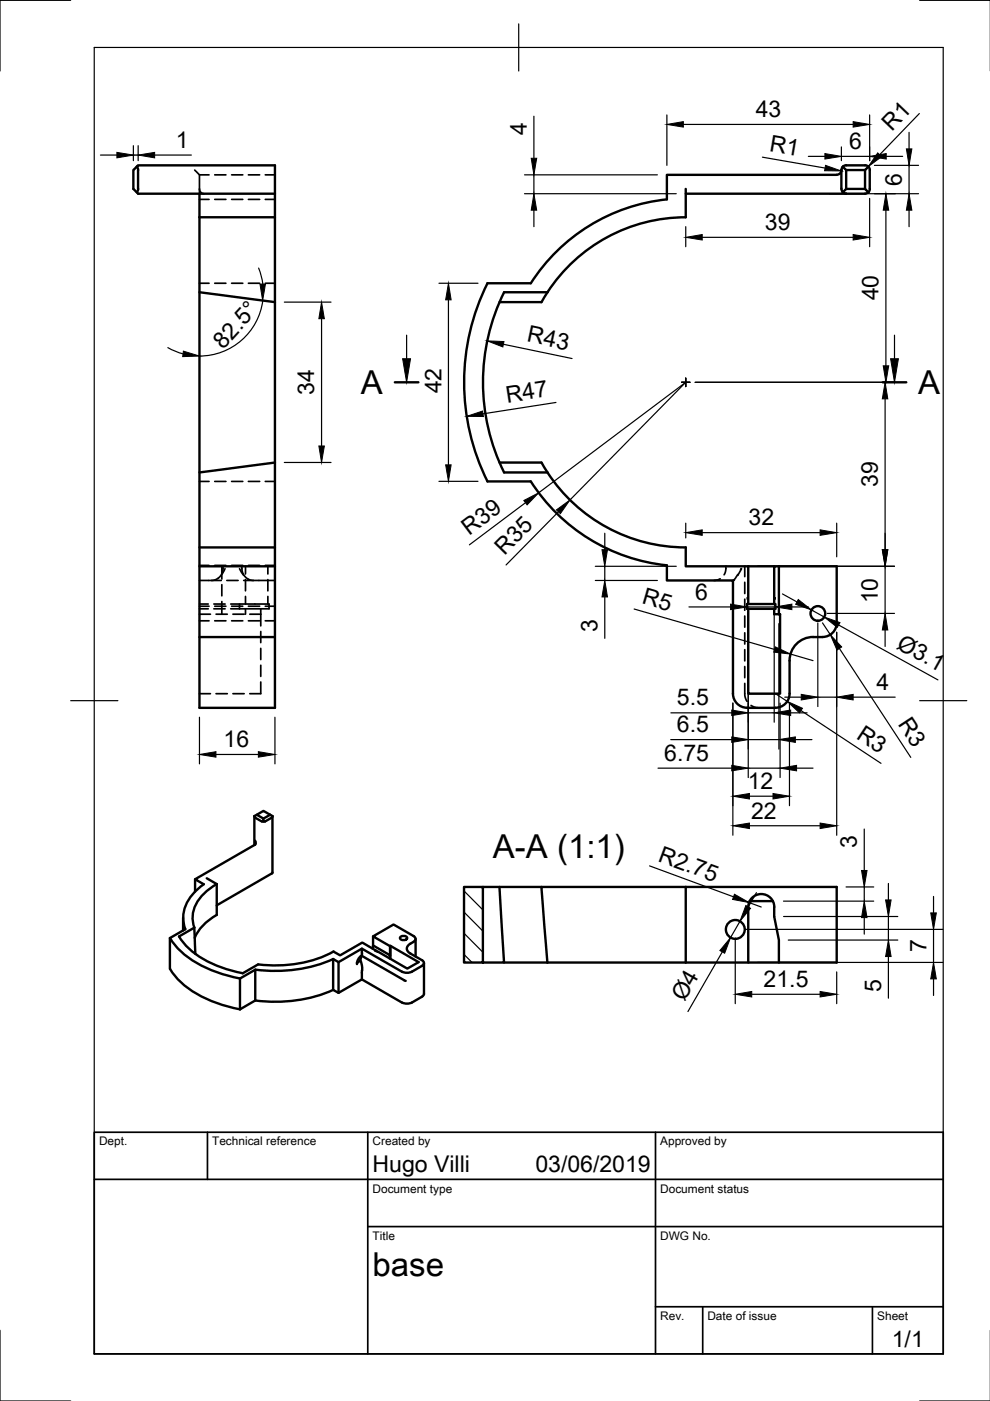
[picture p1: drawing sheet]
<svg xmlns="http://www.w3.org/2000/svg" width="210mm" height="297mm" viewBox="0 0 210 297" stroke-linecap="round" stroke-linejoin="round" font-family="sans-serif">
<!-- layer: Visible -->
<g fill="none" stroke="#000" stroke-width=".51">
<path d="M29 35.4l-.7 .7v4l1 1h29M29 35.4l.3-.3h29v115h-16v-104M29 35.3l.3 .7M29.3 36.1v4M178.4 36.1v4M178.4 36a1.01 1.01 0 0 1-1 1l-36 .1v5.2M178.7 35.4l.7 .7v4M178.7 35.3l.5-.2 4.2-.1 .7 .3 .3 .7v4.1M178.7 35.3l-.3 .7M179.4 36.1h4M183.4 36.1v4M184.1 35.4l-.7 .7"/>
<path d="M29.3 40l-.3 .8M42.3 41.1v5M42.3 46.1h16M141.4 42.3a39.1 39.1 0 0 0-28.9 17.8h-9.1a47.1 47.1 0 0 0-.1 42h9.2a39 39 0 0 0 28.9 17.8M145.4 40.1v6a35 35 0 0 0-29.3 15.9M145.4 41.1h38M178.4 40l.3 .8M178.7 40.8l.7 .2M179.4 40.1h4l.7 .7M179.4 40.1l-.7 .7M184.4 40l-.3 .8-.7 .2M42.3 62l16 2.1"/>
<path d="M105.9 64.1h8.9M116.1 62h-9.2a43 43 0 0 0 0 38.2h9.2M116.1 62l-1.3 2.1M58.3 98.1l-16 2.1M105.9 98.1h8.9l1.3 2.1M42.3 116.1h16M116.1 100.2a35 35 0 0 0 29.3 15.9v4h13.2v8h-.2v1h.3M141.4 119.9v3.2h14v24M42.3 120.1h16M42.3 135.1h16M158.6 120.1h5.5M158.6 128.1h5.5"/>
<path d="M158.7 129.1h5.4M164.1 128.1h.3v1h-.3v1.1h1.3v16.9h-6.8v-18M165.1 120.1h-1v8M165.1 120.1v10.1M165.1 120.1h12.3v12M177.4 132.1a2.99 2.99 0 0 1-3 3 6.7 6.7 0 0 0-5.2 1.1 5 5 0 0 0-1.8 3.9v7M167.4 147.1a2.99 2.99 0 0 1-3 3h-6a3 3 0 0 1-3-3M53.9 173l.2 .4M54.1 173.4l1.4 .8 .4-.1M54.1 178.2l.1 .7-.1 .2-12.7 7.3 1.8 1.1a8.9 8.9 0 0 0-4.3 7.7l.4 1.8-3.3 1.9M54.4 172.7l1.5-.8 1.4 .8M55.9 174.1v-.5l-1.5-.9-.5 .3v6.2"/>
<path d="M55.9 174.1l.3 .1M57.3 172.7l-1.4 .9M57.3 172.7l.5 .3M57.6 173.4l-1.4 .8M57.8 173l-.1 12.1-11.7 6.8M57.8 173l-.2 .4M36 198.9v6.5M36.1 198.9a18.5 18.5 0 0 0 10.2 7.3l4.6 1.3M38.8 194.6v2.7M41.4 186.4v2.6M43.8 186.2l2.2 1.2M46 187.4v6.6a10.4 10.4 0 0 0-4.7 4.8"/>
<path d="M46 187.4a9.2 9.2 0 0 0-5.1 6.5v1.9l.3 .9M79.1 198.5v2M85 198.6l.3-.1a.77 .77 0 0 1 1 .5 .86 .86 0 0 1-1.5-.2zM88.1 199.1v3.7M102.4 188.1h12.4M105.9 188.1l1 16h-4.5v-16h-4v16h4M145.4 188.1h-30.6l1.3 16M145.4 188.1h32v16h-32M145.4 188.1v16M158.9 191.1h5M36.1 205.4a18.5 18.5 0 0 0 10.2 7.4l4.6 1.2M41.4 202.3l-.2-5.6-3.2 1.9a17 17 0 0 0 9.3 6.6l4.2 1.1 3.2-1.8"/>
<path d="M50.9 207.5l3.2-1.9v6.5l-3.2 1.9M50.9 207.5v6.5M54.7 204.5a27 27 0 0 0 16-2.8l1.4 .9 4.7-2.8 9.6 5.6 2.4-1.4-9.7-5.5 4.3-2.5 4.3 2.5a.64 .64 0 0 1 .4 .6 .64 .64 0 0 1-.4 .6 1.64 1.64 0 0 0-1.4 1.8l.7 .6 2.7 1.7 .2 .5-.4 .5M70.6 203.3v6.6M70.6 203.3l1.2 .7M70.7 203.3a30.7 30.7 0 0 1-16.5 2.3M70.7 209.9a30.7 30.7 0 0 1-16.5 2.2M71.8 204l4.9-2.9 8.5 4.9M71.8 204v6.5M76.5 203.7l.3 1.4-.1 1.2M76.5 202.7l-.1 .9-.7 .6M76.6 202.6l9.4 5.4"/>
<path d="M76.7 201.1v1M76.7 202.1v.5l-.5 .4-.4 .6-.1 .8M76.7 206.3v1.4M79 201.1l.1-.6 3.6 2-.1 .7M79.6 201.5v.1M82.7 200.6v1.9M82.8 200.5v2.8M85.2 206a2.33 2.33 0 0 0 2.1 0M89.5 204.8l-2.2 1.2M89.9 204.2l-.1 6.7-.3 .4-2.2 1.2a2.33 2.33 0 0 1-2.1 0l-8.5-4.8-4.9 2.8-1.2-.6M106.9 204.1h9.2M116.1 204.1h29.3"/>
<path d="M158.6 204.1v-11.8a2.76 2.76 0 0 1 2.8-2.7 2.76 2.76 0 0 1 2.8 2.7l-.1 2 1 5v4.8"/>
<circle cx="173.4" cy="130.1" r="1.56"/>
<circle cx="155.9" cy="197.1" r="2"/>
</g>
<!-- layer: Hidden -->
<g fill="none" stroke="#000" stroke-width=".36">
<path d="M41.3 36.1l1 1v3M42.3 37.1h2M45.5 37.1h2.4M49.1 37.1h2.4M52.7 37.1h2.4M56.2 37.1h2.1M42.3 40.1a1.01 1.01 0 0 0 1 1M42.3 40.1v1M42.3 42.3h2M45.5 42.3h2.4M49.1 42.3h2.4M52.7 42.3h2.4"/>
<path d="M56.2 42.3h2.1M42.3 60.1h2M45.5 60.1h2.4M49.1 60.1h2.4M52.7 60.1h2.4M56.2 60.1h2.1M42.3 102.1h2M42.3 119.9h2M45.5 102.1h2.4M45.5 119.9h2.4M49.1 102.1h2.4M49.1 119.9h2.4"/>
<path d="M52.7 102.1h2.4M52.7 119.9h2.4M56.2 102.1h2.1M56.2 119.9h2.1M42.3 128.1h1.9M42.3 129.1h1.9M42.3 130.2h2.3M42.3 128.5h2M42.3 131.6h2M44.8 123.1h2.1M45.3 128.1h2.4M45.3 129.1h2.4"/>
<path d="M45.5 128.5h2.4M45.5 131.6h2.4M45.8 130.2h2.4M46.3 122.6l-1.3 .5h-2.7M47 120.1v2.7M47 124v2.3M47 127.5v2.7M47.3 120.1v.9l-.3 .7-.8 .9M47.7 120.6l-.6 1.1M48.1 123.1h2.4M48.9 128.1h8.1v1h-1.7M48.9 129.1h1.9"/>
<path d="M49.1 128.5h2.4M49.1 131.6h2.4M49.4 130.2h2.4M50.8 120.6l.8 1.4M50.8 129.1h4.5v1.1M50.8 128.1v1M51.3 120.1v.9l.3 .8 1 1M51.7 123.1h2.1M52 120.1v1.6M52 122.9v2.4M52 126.5v1.6M52 129.1v1.1"/>
<path d="M52.5 122.7l1.1 .4h4.7M52.7 128.5h2.4M52.7 131.6h2.4M53 130.2h2.3M55.3 130.2v2.5M55.3 133.9v2.4M55.3 137.5v2.3M56.2 128.5h2.1M56.2 131.6h2.1M56.8 120.1v1.6M56.8 122.9v2.4M56.8 126.5v1.6"/>
<path d="M152.7 122.7l-1.3 .4M153.9 120.1v.9l-.4 .9M155.7 123l-.3 .1M156.4 121.8l-1 1.3M157.1 120.6l-.1 .2M157.2 120.6l-.8 1.4M157.9 120.1v2.2M157.9 123.5v2.3M157.9 127v2.4M157.9 130.6v2.4M157.9 134.2v2.4M157.9 137.7v2.4"/>
<path d="M42.3 147.1h2.3M45.8 147.1h2.4M49.4 147.1h2.4M55.3 141v2.4M55.3 144.6v2.5h-2.3M157.9 144.9a5.9 5.9 0 0 0 .3 3.5l.2 .3M157.9 141.3v2.4M159.2 149.6l.8 .3 .9 .2"/>
</g>
<!-- layer: Border -->
<path d="M15 .1h-15v15M20 10.1h180v276.9h-180zM110 5.1v10M195 .1h15M15 148.6h10M195 148.6h10M0 282.1v14.9h15M195 297h15" fill="none" stroke="#000" stroke-width=".25"/>
<!-- layer: TitleBlock -->
<path d="M20 240.1h180v46.9h-180zM20 250h180M44 240.1v9.9M78 240.1v46.9M139 240.1v46.9M78 260.1h122M139 277.1h61M149 277.1v9.9M185 277.1v9.9" fill="none" stroke="#000" stroke-width=".36"/>
<!-- layer: Center Lines -->
<path d="M144.5 81.1h1.8M145.4 80.2v1.8" fill="none" stroke="#000" stroke-width=".25"/>
<!-- layer: Dimensions -->
<g fill="none" stroke="#000" stroke-width=".25">
<path d="M21.3 32.9h3.5M28.3 30.9v3.2M28.3 32.9h1M29.3 30.9v3.2M32.8 32.9h7.8M111.2 37.1h28.2M113.2 24.6v9M113.2 37.1v4M141.4 24.4v10.7M144.9 26.4h36M161.6 33.3l13.3 2.3M171.4 33.2h3.5"/>
<path d="M178.4 31.1v3M178.4 33.2h6M184.1 35.3l-.7 .8M184.4 24.4v9.7M185.4 35.1h9.4M187.9 33.2h3.5M192.7 28.1v3.5M192.7 35.1v6M194.9 24.1l-8.4 8.7M54.8 56.8l.6 1.7 .3 1.7M111.2 41.1h32.2M113.2 44.6v3.5"/>
<path d="M145.4 48.1v4.2M148.9 50.3h32M175.9 41.1h18.9M184.4 42.1v10.2M187.8 44.6v33M192.7 44.6v3.5M35.6 73.7l1.6 .8 1.6 .5M55.7 63.7a13.5 13.5 0 0 1-13.4 11.8M60.3 64.1h9.9M68.2 67.6v27M93.1 60.1h8.2M95.1 63.6v35"/>
<path d="M106.7 73l14.6 3M60.3 98.1h9.9M117.9 85.3l-15.5 2.4M147.4 81.1h42.4M187.7 84.6v32M93.1 102.1h8.2M111.4 106.6l-11.9 8.9M114.2 104.5l31.2-23.4-24.6 24.9M118.4 108.5l-11.1 11.3M128.2 113.1v3.5M145.4 110.9v3.2M148.9 112.9h25"/>
<path d="M177.4 110.9v7.2M126.2 120.1h17.2M126.2 123.1h13.2M128.2 120.1v3M128.2 126.6v8.7M134.5 129.1l29.7 8.6M146.1 128.7h8.8M158.4 126.7v.3M158.4 128.7h6M158.6 130.1v34.8M160.6 120.1h29.1M164.1 130.1v23"/>
<path d="M164.4 126.7v.3M165.1 132.2v26.6M165.9 125.9l3.1 1.7M167.6 138.7l4.8 1.4M167.9 128.7h3.5M172 129.3l2.8 1.5M173.4 132.1v17.7M174.4 132.1l1.6 2.5M175.4 130.1h14.3M177.4 134.1v43M177.8 132.5l21.1 11.7M178 137.5l15.1 23.1"/>
<path d="M187.7 120.1v10M187.7 133.6v3.5M42.3 152.1v9.9M45.8 160h9M58.3 152.1v9.9M142.2 156.8h13M142.2 151.1h13M155.4 149.1v28M158.6 156.8h6.5M158.6 151.1h5.5M164.4 147.1l2.5 1.6M165.4 149.1v15.8"/>
<path d="M166.4 147.8h3.5M167.4 149.1v21.7M167.6 151.1h3.5M168.6 156.8h3.5M169.8 150.7l17 11.1M173.4 147.8h4M180.9 147.8h8.9M139.5 162.9h15.7M158.6 162.9h6.8M158.9 175.1h15M158.9 168.8h5M168.9 162.9h3.5"/>
<path d="M183.2 175.8v8.8M137.7 183.6l17.8 6.5M155.9 199.1v13.7M156.9 195.3l-2 3.5M157.9 197h42M158.8 191.4l2.6 .9M160.4 189.3l-1.8 3M166.1 191.1h19.2M166.1 194.3h24.3M167.1 199.3h23.3M179.4 188.1h5.9M183.2 188.1v3"/>
<path d="M183.2 194.5v3.6M188.4 187.3v3.5M188.4 194.3v5M197.9 190.1v3.5M197.9 197v7.1M153.1 201.8l-7.2 12.7M159.4 210.8h14.5M160.6 204.1h39.3M177.4 206.1v6.7M188.4 202.8v8.8M197.9 207.5v3.6"/>
</g>
<g fill="#000" stroke="#000" stroke-width=".21">
<path d="M24.8 32.3l3.5 .6-3.5 .6zM29.3 32.9l3.5-.6v1.2zM112.6 33.6h1.2l-.6 3.5zM141.4 26.4l3.5-.6v1.2zM174.9 32.6l3.5 .6-3.5 .5zM175 35.1l3.4 1.1h-3.6zM180.9 25.8l3.5 .6-3.5 .6zM186.1 32.4l.8 .8-2.8 2.1zM184.4 33.2l3.5-.6v1.1zM192.2 31.6h1.1l-.6 3.5zM113.2 41.1l.6 3.5h-1.2zM145.4 50.3l3.5-.6v1.2z"/>
<path d="M180.9 49.7l3.5 .6-3.5 .6zM187.8 41.1l.6 3.5h-1.1zM192.7 41.1l.6 3.5h-1.1zM38.9 74.5l3.4 1-3.6 .1zM55.1 60.2h1.2l-.6 3.5zM68.2 64.1l.6 3.5h-1.2zM95.1 60.1l.6 3.5h-1.2zM103.3 72.3l3.5 .1-.2 1.2zM187.3 77.6h1.1l-.6 3.5zM67.6 94.6h1.2l-.6 3.5zM94.5 98.6h1.2l-.6 3.5zM99 88.3l3.3-1.1 .2 1.1z"/>
<path d="M187.7 81.1l.5 3.5h-1.1zM111.1 106.1l3.1-1.6-2.4 2.5zM118 108.1l2.8-2.1-2 2.9zM127.6 116.6h1.2l-.6 3.5zM145.4 112.9l3.5-.6v1.2zM173.9 112.3l3.5 .6-3.5 .6zM187.1 116.6h1.1l-.5 3.5zM128.2 123.1l.6 3.5h-1.2zM154.9 128.1l3.5 .6-3.5 .6zM164.4 137.1l3.2 1.6-3.5-.4zM164.4 128.7l3.5-.6v1.2zM169.2 127.1l2.8 2.2-3.3-1.2z"/>
<path d="M174.8 130.8l3.3 1.2-.6 1zM176 134.6l2.5 2.6-1 .6zM187.7 130.1l.5 3.5h-1.1zM42.3 160l3.5-.6v1.1zM54.8 159.4l3.5 .6-3.5 .5zM155.2 156.2l3.4 .6-3.4 .6zM155.2 150.5l3.4 .6-3.4 .6zM164.1 151.1l3.5-.6v1.2zM165.1 156.8l3.5-.6v1.2zM169.9 147.2l3.5 .6-3.5 .6zM166.9 148.7l3.2 1.5-.6 .9zM177.4 147.8l3.5-.6v1.2z"/>
<path d="M155.2 162.3l3.4 .6-3.4 .5zM155.4 175.1l3.5-.6v1.2zM155.4 168.8l3.5-.6v1.2zM163.9 168.2l3.5 .6-3.5 .6zM165.4 162.9l3.5-.6v1.1zM173.9 174.5l3.5 .6-3.5 .6zM155.7 189.6l3.1 1.8-3.5-.7zM158.1 192l1 .6-2.2 2.7zM183.2 191.1l.6 3.4h-1.1zM182.7 184.6h1.1l-.6 3.5zM187.8 190.8h1.1l-.5 3.5zM197.3 193.6h1.2l-.6 3.4z"/>
<path d="M154.9 198.8l-1.3 3.3-1-.6zM155.9 210.8l3.5-.6v1.2zM173.9 210.2l3.5 .6-3.5 .6zM188.4 199.3l.5 3.5h-1.1zM197.9 204.1l.6 3.4h-1.2z"/>
</g>
<!-- layer: Hatching -->
<path d="M98.4 188.9l4 4M98.4 193.4l4 4M98.4 197.9l4 4M102 188.1l.4 .3M98.4 202.4l1.7 1.7" fill="none" stroke="#000" stroke-width=".25"/>
<!-- layer: Annotations -->
<path d="M83.7 81.1h5M187.2 81.1h5" fill="none" stroke="#000" stroke-width=".51"/>
<path d="M86.2 71.1v5M189.7 71.1v5" fill="none" stroke="#000" stroke-width=".25"/>
<path d="M85.4 76.1h1.6l-.8 5zM188.8 76.1h1.7l-.8 5z" fill="#000" stroke="#000" stroke-width=".21"/>
<g font-size="7">
<text x="76.5" y="83.6">A</text>
<text x="194.6" y="83.6">A</text>
<text x="104.5" y="181.8">A-A (1:1)</text>
<text x="79" y="270.6">base</text>
</g>
<g font-size="4.9">
<text x="111.7" y="28.6" transform="rotate(-90 111.7 28.6)">4</text>
<text x="160.3" y="24.8">43</text>
<text x="189.1" y="28" transform="rotate(-46 189.1 28)">R1</text>
<text x="37.3" y="31.4">1</text>
<text x="163" y="32" transform="rotate(10 163 32)">R1</text>
<text x="180" y="31.6">6</text>
<text x="191.2" y="39.4" transform="rotate(-90 191.2 39.4)">6</text>
<text x="162.2" y="48.8">39</text>
<text x="186.3" y="63.7" transform="rotate(-90 186.3 63.7)">40</text>
<text x="47.3" y="74.2" transform="rotate(-48 47.3 74.2)">82.5°</text>
<text x="111.6" y="72.4" transform="rotate(12 111.6 72.4)">R43</text>
<text x="66.6" y="83.8" transform="rotate(-90 66.6 83.8)">34</text>
<text x="93.6" y="83.4" transform="rotate(-90 93.6 83.4)">42</text>
<text x="107.5" y="85.4" transform="rotate(-9 107.5 85.4)">R47</text>
<text x="186.1" y="103.3" transform="rotate(-90 186.1 103.3)">39</text>
<text x="99.5" y="113.6" transform="rotate(-37 99.5 113.6)">R39</text>
<text x="158.7" y="111.4">32</text>
<text x="107" y="117.9" transform="rotate(-45 107 117.9)">R35</text>
<text x="136" y="127.9" transform="rotate(16 136 127.9)">R5</text>
<text x="147.4" y="127.1">6</text>
<text x="186.1" y="127.9" transform="rotate(-90 186.1 127.9)">10</text>
<text x="126.7" y="134.1" transform="rotate(-90 126.7 134.1)">3</text>
<text x="189.9" y="137.3" transform="rotate(29 189.9 137.3)">Ø3.1</text>
<text x="143.5" y="149.6">5.5</text>
<text x="185.8" y="146.3">4</text>
<text x="143.5" y="155.3">6.5</text>
<text x="190.3" y="153.4" transform="rotate(57 190.3 153.4)">R3</text>
<text x="47.4" y="158.4">16</text>
<text x="140.8" y="161.3">6.75</text>
<text x="181.4" y="156.4" transform="rotate(33 181.4 156.4)">R3</text>
<text x="158.5" y="167.3">12</text>
<text x="159.2" y="173.6">22</text>
<text x="181.7" y="179.8" transform="rotate(-90 181.7 179.8)">3</text>
<text x="139.3" y="182.5" transform="rotate(20 139.3 182.5)">R2.75</text>
<text x="196.4" y="201.9" transform="rotate(-90 196.4 201.9)">7</text>
<text x="161.9" y="209.2">21.5</text>
<text x="145.1" y="212.5" transform="rotate(-60 145.1 212.5)">Ø4</text>
<text x="186.8" y="210.3" transform="rotate(-90 186.8 210.3)">5</text>
<text x="79" y="248.5">Hugo Villi</text>
<text x="113.5" y="248.5">03/06/2019</text>
<text x="189.1" y="285.7">1/1</text>
</g>
<g font-size="2.5">
<text x="21" y="242.9">Dept.</text>
<text x="45" y="242.9">Technical reference</text>
<text x="79" y="242.9">Created by</text>
<text x="140" y="242.9">Approved by</text>
<text x="79" y="252.8">Document type</text>
<text x="140" y="252.8">Document status</text>
<text x="79" y="262.9">Title</text>
<text x="140" y="262.9">DWG No.</text>
<text x="140" y="279.9">Rev.</text>
<text x="150" y="279.9">Date of issue</text>
<text x="186" y="279.9">Sheet</text>
</g>
</svg>
